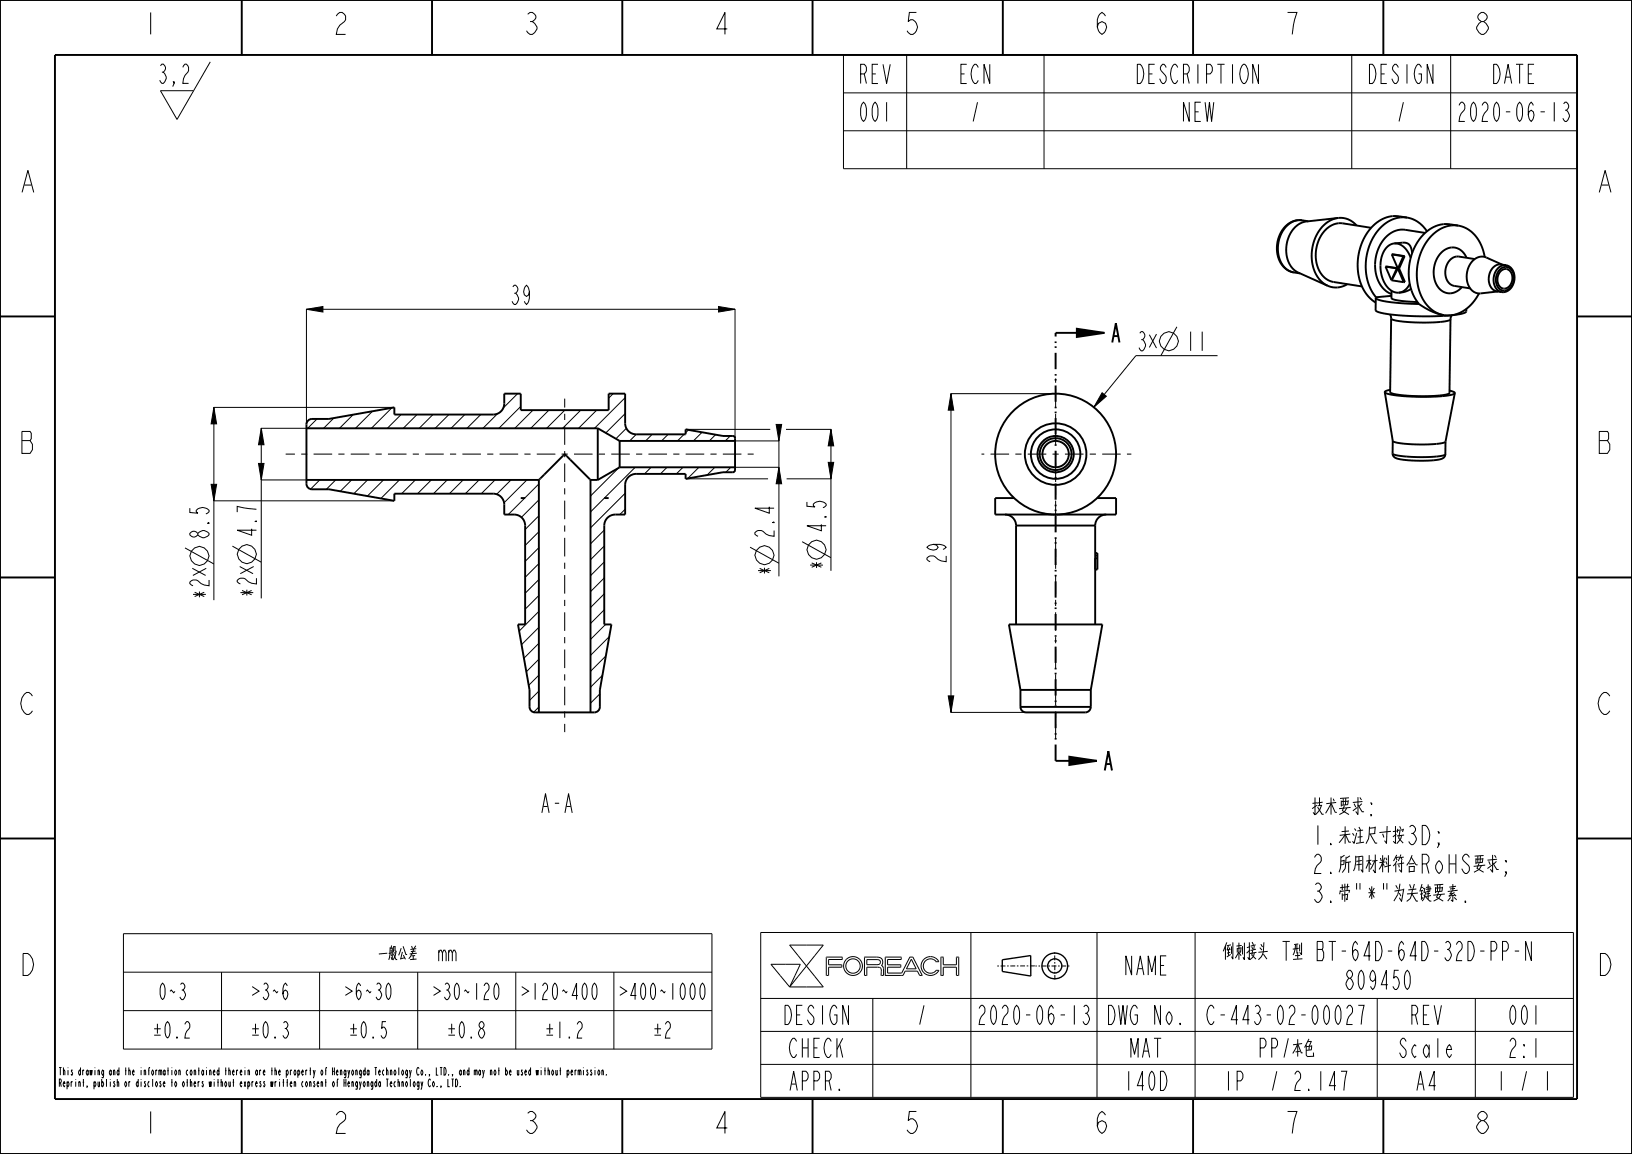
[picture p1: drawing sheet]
<svg xmlns="http://www.w3.org/2000/svg" width="297mm" height="210mm" viewBox="0 0 297 210" stroke-linecap="round" stroke-linejoin="round" font-family="sans-serif">
<g fill="none" stroke="#000" stroke-width=".18">
<path d="M29.2 12l.3-.3a.78 .78 0 0 1 .6 .6 .78 .78 0 0 1-.4 .8l.3 .3a1.2 1.2 0 0 1-.3 1.8h-.2l-.4-.6M29.5 13.1h.2M31.7 15.2l-.1-.3h.1v.3l-.3 .6M33.3 12.3l.4-.6h.2a1.25 1.25 0 0 1-.2 2l-.3 .6-.1 .9h1M38.3 11.3l-6.1 10.4-3-5.2h6M153.5 10h133.5v20.7h-133.5zM153.5 16.9h133.5M165 10v20.7M190 10v20.7M246 10v20.7M264 10v20.7M153.5 23.8h133.5"/>
<path d="M55.8 56.3l3-.5v1zM55.8 56.2v21M55.8 56.3h78M130.8 55.8l3 .5-3 .5zM133.8 56.2v23.5M38.9 74.1h32.8M38.9 74.1l.5 3h-1zM38.9 74.1v35.1M47.5 77.9h8.2M47.5 77.9l.5 3h-1zM47.5 77.9v31M57.7 76.2l-1.7 1.7"/>
<path d="M60.7 76.1l-1.8 1.8M64.3 75.5l-2.5 2.4M67.8 74.8l-3.1 3.1M71.3 74.2l-3.7 3.7M73 75.4l-2.5 2.5M75.9 75.4l-2.5 2.5M78.8 75.4l-2.5 2.5M81.7 75.4l-2.5 2.5M84.6 75.4l-2.5 2.5M87.5 75.4l-2.5 2.5M90.6 75.3l-2.7 2.6M94.2 71.6l-2.6 2.6"/>
<path d="M94.8 74l-4 3.9M97 74.6l-3.3 3.3M99.9 74.6l-3.3 3.3M102.8 74.6l-3.3 3.3M105.7 74.6l-3.3 3.3M108.6 74.6l-3.3 3.3M111.6 71.6l-.8 .9M113.8 72.4l-5.6 5.5M113.8 75.3l-3.6 3.5M114 77.9l-1.9 1.9M115.8 79l-1.2 1.2M118.7 79l-1.2 1.2"/>
<path d="M121.6 79l-1.2 1.2M124.5 79l-1.2 1.2M124.8 78.1h15.4M125.3 78.2l-.5 .6M127.8 78.7l-1.6 1.5M130.2 79.1l-1.1 1.1M132.9 79.3l-.9 .9M141.2 77.2h1l-.5 3zM143 78.1h8.3M151.2 78.1l.5 3h-1zM151.2 78.1v25.8M173 71.6h19"/>
<path d="M173.1 71.6l.5 3h-1zM173.1 71.6v58M200.6 71.5l.7 .6-2.2 2zM221.6 64.7h-14.9l-7.6 9.4M38.4 88.1h1l-.5 3zM38.9 91.1h32.8M47 84.3h1l-.5 3zM47.5 87.3h8.2M58.2 87.3l-1.7 1.7M61.1 87.3l-1.7 1.7M64 87.3l-2.1 2.1M66.9 87.3l-2.5 2.5"/>
<path d="M69.8 87.3l-2.9 3M72.7 87.3l-3.4 3.4M75.6 87.3l-2.5 2.5M78.5 87.3l-2.5 2.5M81.4 87.3l-2.5 2.5M84.3 87.3l-2.5 2.5M87.2 87.3l-2.5 2.5M90.1 87.3l-2.5 2.5M93 87.3l-2.6 2.6M95.9 87.3l-4.2 4.2M98.1 88.1l-5.6 5.5M98.1 91l-3.2 3.1"/>
<path d="M98.1 93.9l-2.5 2.5M98.1 96.8l-2.5 2.5M98.1 99.7l-2.5 2.5M107.5 87.3v.1M110 96.5l-2.5 2.5M110 99.4l-2.5 2.5M112.6 85.1l-5.1 5.2M113.8 89.8l-6.3 6.3M113.8 92.7l-1 .9M115.6 85l-8.1 8.2M118.5 85l-1.2 1.2M121.4 85l-1.2 1.2"/>
<path d="M124.3 85l-1.2 1.2M124.8 87.1h15M127.2 85l-2 2.1M130.1 85l-1.4 1.4M133 85l-.9 .9M133.8 85h8M133.8 80.2h8M136.5 99.6l5.2 2.9M141.7 85l.5 3h-1zM141.7 80.2v24.7M143.2 87.1h8.1M146 98.6l5.2 2.9"/>
<path d="M150.7 84.1h1l-.5 3zM98.1 102.6l-2.5 2.5M98.1 105.5l-2.5 2.5M98.1 108.4l-2.5 2.5M98.1 111.3l-3.6 3.5M98.1 114.2l-3.2 3.1M98.1 117.1l-2.8 2.7M98.1 120l-2.3 2.2M110 102.3l-2.5 2.5M110 105.2l-2.5 2.5M110 108.1l-2.5 2.5M110 111l-2.5 2.5"/>
<path d="M110.2 113.6l-2.7 2.8M110.3 119.4l-2.8 2.8M110.9 115.9l-3.4 3.4M98.1 122.9l-1.9 1.8M98.1 125.8l-1.7 1.7M98.1 128.7l-1 .9M109.2 126.3l-1.7 1.7M109.6 122.9l-2.1 2.2M172.6 126.6h1l-.5 3zM173 129.6h13.6M22.5 169.9h107.1v21h-107.1zM22.5 176.9h107.1"/>
<path d="M40.3 176.9v14M58.2 176.9v14M76 176.9v14M80.5 173.4l.2-.5h.3l.2 .5v1.5M81.6 173.4l.3-.5h.2l.2 .5v1.5M81.6 172.9v2M82.3 173.4l.2-.5h.3l.2 .5v1.5M93.9 176.9v14M111.7 176.9v14M138.4 169.7h147.9v30h-147.9zM140.3 175.5h5.3l-1.9 4.1zM143.7 172h6.1l-3 3.8z"/>
<path d="M146.8 175.8l3 3.8h-6.1M146.8 175.8l-3.1 3.8M150.8 177.5v-1.5h2.4v-.4h-2.4v-1h2.4l.1-.4h-2.9v3.3h.4M157.8 174.6l2.1 .1 .3 .1v.4l-.4 .3h-2zM157.8 177.5v-1.5h1.9l.4 .1 .2 .2 .1 1.2h.4M160.8 177.5v-1.3l-.4-.5 .2-.6-.2-.7-.7-.2h-2.3l-.1 3.3h.5M164.3 177.5h.1M165.9 174.6l.8 1.7h-1.7zM166.1 174.2h-.5l-1.5 2.9h-2.6v-1.1h2.4v-.4h-2.4v-1h2.5v-.4h-2.9v3.3h3.2M166.1 174.2h.1M166.1 174.2l1.7 3.3h-.4l-.4-.8h-2.3l-.4 .8M170.4 175l-.7-.5h-.8l-.6 .5-.3 .8 .3 .8 .6 .4h.8l.7-.4"/>
<path d="M170.4 176.6h.1M170.4 175h.1M170.4 176.6h.4M170.4 175h.5l-.4-.5-.5-.3-.7-.1-.7 .1-.5 .4-.3 .5-.2 .5 .1 .7 .5 .8 1 .4 1-.2 .7-.7M170.8 176.6h.1M171.2 174.2h.5v1.4h2.4v-1.4h.4v3.3h-.4v-1.5h-2.4v1.5h-.5zM176.7 169.7v30M199.6 169.7v30M217.5 169.7v30M22.5 183.9h107.1M138.4 181.7h147.9M138.4 187.7h147.9"/>
<path d="M138.4 193.7h147.9M158.8 181.7v18M250.6 181.7v18M268.5 181.7v18"/>
<circle cx="139.1" cy="101.1" r="1.72"/>
<circle cx="148.6" cy="100.1" r="1.72"/>
<circle cx="155.2" cy="175.8" r="1.31"/>
<circle cx="155.2" cy="175.8" r="1.71"/>
</g>
<g fill="#000">
<path d="M55.8 56.3l3-.5v1zM130.8 55.8l3 .5-3 .5zM38.9 74.1l.5 3h-1zM47.5 77.9l.5 3h-1zM151.2 78.1l.5 3h-1zM173.1 71.6l.5 3h-1zM200.6 71.5l.7 .6-2.2 2zM196 59.8l5 .8-5 .7zM38.4 88.1h1l-.5 3zM47 84.3h1l-.5 3zM141.2 77.2h1l-.5 3zM141.7 85l.5 3h-1z"/>
<path d="M150.7 84.1h1l-.5 3zM172.6 126.6h1l-.5 3zM194.6 137.7l5 .8-5 .7z"/>
</g>
<g fill="none" stroke="#000" stroke-width=".35">
<path d="M0 0h297v210h-297zM10 10h277v190h-277zM44 .1v10M78.6 .1v10M113.2 .1v10M147.9 .1v10M182.5 .1v10M217.1 .1v10M251.7 .1v10M254.6 39.4a6.3 6.3 0 0 0-6.2 3.7 9.8 9.8 0 0 0 .8 11.1l1.2 .9M0 57.6h10M196 59.8l5 .8-5 .7z"/>
<path d="M233.9 41.2a3.4 3.4 0 0 1 3-1.1 4 4 0 0 0-4.1 3.3 5 5 0 0 0 1.9 5.9l.7 .3a4.3 4.3 0 0 1-3-5.2 5.6 5.6 0 0 1 1.5-3.2zM250.4 54.2v2.3a8.6 8.6 0 0 0 4.1 .9l4.9 .2 4.6-.2M250.4 54.2v.1a11.2 11.2 0 0 0 5 .9l2.8 .1M250.4 54.1v.1M252.1 48.5l2.3 .3h-.2M252.1 48.5l1.1 2.5M252.1 48.5l2.1 .3M253 57.2l.1 .3a.63 .63 0 0 0 .8 .8l2.9 .3 3.5 .1a7.5 7.5 0 0 0 3.7-.6l.2-.7M253.2 54.2a5.9 5.9 0 0 0 3.3 .7l1.5 .1M253.2 53.8l-2.8 .3M253.3 46.3l2.3 .3M253.3 46.3l2.2 5.1"/>
<path d="M253.3 46.3l2.1 .3M253.3 51h-.1M254.2 48.8l-1 2.2M254.6 48.9l1.1 2.4-.2 .1M255.4 46.6l-1 2.3M255.6 46.6l-1 2.3h-.2l-1.1 2.1 2.2 .4M255.6 46.6h-.2M258.2 55.3l2.4 1.4 2.1 .6M259.3 42.4l-3.6-.6a4.8 4.8 0 0 0-4.9 3.5 6.6 6.6 0 0 0 1.6 7.8l.8 .4M259.7 42.1a5.1 5.1 0 0 0-8.5-.7 10 10 0 0 0-.8 12.7M263.9 40.8a6.2 6.2 0 0 0-6.1 3.6 9.9 9.9 0 0 0 .4 10.9M264.2 57.4h.1"/>
<path d="M265.5 46.7a2.68 2.68 0 0 0-2.4 3.4l.5 1.2 .5 .5 .5 .2M266.8 56.2v.5l-.3 .3-2.5 .4M266.9 46.9a2.76 2.76 0 0 0-2.5-1.9 2.76 2.76 0 0 0-2.6 1.6 4.8 4.8 0 0 0 .7 6.4 2.69 2.69 0 0 0 3.6-.8M269.2 53.4a6.9 6.9 0 0 1-5.2 4M270.2 46.8a6.3 6.3 0 0 0-5.3-5.8 6.8 6.8 0 0 0-6.2 4.6 9.6 9.6 0 0 0 1.3 10.2 4.9 4.9 0 0 0 4 1.6M272.6 48.8a1.71 1.71 0 0 1 1.9-.4 1.71 1.71 0 0 1 1.1 1.6 2.46 2.46 0 0 1-2.2 3.2 2.39 2.39 0 0 1-1.3-3.6zM272.9 49.1a1.47 1.47 0 0 1 1.7-.4 1.47 1.47 0 0 1 .9 1.5 2.16 2.16 0 0 1-2 2.7 2.35 2.35 0 0 1-.6-3.8zM287 57.6h10M55.8 77.9h53M56.1 76.5l.7-.3h3.1l11.9-2.1v1.3h18a2 2 0 0 0 2-2v-1.8h3v3h16v-3h3v5.4a2 2 0 0 0 2 2h9v-.9l6.8 1.2h1.8l.3 .2 .1 .2v5.8l-.2 .4h-2l-6.8 1.2v-.9h-9a2 2 0 0 0-2 2v5.4a3.4 3.4 0 0 0-3.2 .6l-.6 .9v.5v18h1.3l-2.1 11.9v3.1a1 1 0 0 1-1 1h-10.8a1 1 0 0 1-1-1v-3.1l-2.1-11.9h1.3v-18a2 2 0 0 0-2-2h-1.8a3.4 3.4 0 0 0-.6-3.2l-.9-.5-.5-.1h-18v1.3l-11.9-2.1h-3.1a1 1 0 0 1-1-1v-10.8zM108.8 77.9v9.4M108.8 77.9l4 2.3"/>
<path d="M192.1 60.6h8.9M55.8 87.3h42.3M94.8 90.6h.8M98.1 87.3v42.3M98.1 87.3l4.7-4.7 4.7 4.7M107.5 87.3v42.3M107.5 87.3h1.3M110 90.6h.8M112.8 85h21M112.8 80.2v4.8M112.8 80.2h21M112.8 85l-4 2.3"/>
<path d="M184.6 90.6h-3.5v3h22v-3h-3.4M201.3 93.6a2 2 0 0 0-2 2h-14.4a2 2 0 0 0-2-2M253.4 82.5a5.9 5.9 0 0 0 3.2 .6l3 .1a6.6 6.6 0 0 0 3.4-.5 1.42 1.42 0 0 1-1.6 1l-3.1 .1-3.2-.2a1.46 1.46 0 0 1-1.7-1.1zM0 105.1h10M199.3 100.6h.4v3h-.4zM199.3 101.6h.4M199.3 101.1h.4M287 105.1h10M185.7 128.6h12.8a1 1 0 0 1-1 1h-10.8a1 1 0 0 1-1-1zM192.1 138.5h7.5M194.6 137.7l5 .8-5 .7zM0 152.6h10"/>
<path d="M287 152.6h10M44 200.1v10M78.6 200.1v10M113.2 200.1v10M147.9 200.1v10M182.5 200.1v10M217.1 200.1v10M251.7 200.1v10"/>
<circle cx="192.1" cy="82.6" r="11"/>
<circle cx="192.1" cy="82.6" r="5.6"/>
<circle cx="192.1" cy="82.6" r="3.3"/>
<circle cx="192.1" cy="82.6" r="2.9"/>
</g>
<g fill="none" stroke="#000" stroke-width=".25">
<path d="M187.6 173.9v3.7l-5.2-.8v-2.1l5.2-.8"/>
<circle cx="192" cy="175.8" r="2.34"/>
<circle cx="192" cy="175.8" r="1.29"/>
</g>
<path d="M181.5 175.8h6.8M191.9 173.3l.1 5M194.6 175.8h-6.2" fill="none" stroke="#000" stroke-width=".18" stroke-dasharray=".3 .3 .9 .3" stroke-linecap="butt"/>
<path d="M192.1 138.5v-77.9" fill="none" stroke="#000" stroke-width=".35" stroke-dasharray="3 .9 .3 .6 .3 .9" stroke-linecap="butt"/>
<!-- layer: 02___PRT_ALL_AXES -->
<path d="M102.8 82.6v50.6M102.8 82.6v-10.1M102.8 82.6h-50.8M102.8 82.6h34.4M192.1 82.6v51.9M192.1 82.6v-13.7M192.1 82.6h-13.5M192.1 82.6h13.8" fill="none" stroke="#000" stroke-width=".18" stroke-dasharray="1.1 1.1 3.4 1.1" stroke-dashoffset=".6" stroke-linecap="butt"/>
<g fill="none" stroke="#000" stroke-width=".35">
<path d="M243.6 39.7a3.8 3.8 0 0 1 3.3 1.3M243.6 39.7a6.2 6.2 0 0 0-4.8 5.8 6.1 6.1 0 0 0 2.8 6.5M243.6 39.7l-5.9 .6a5 5 0 0 0-3.6 5.4 4.3 4.3 0 0 0 2.2 3.9l5.3 2.4M254.6 39.4l1.5 .2M235.4 49.6l1.2 .2M236.9 40.1l1.2 .2M245.2 51.7a3.8 3.8 0 0 1-3.6 .3M249.5 41.5l-5.1-.9a4.5 4.5 0 0 0-4.6 3.6 5.8 5.8 0 0 0 1.7 6.7l1.2 .4 5.2 .8M253.2 58l-.2 13.4a5 5 0 0 0 2.9 .6l3.3 .1a11.9 11.9 0 0 0 4.6-.5l.2-13.5M253.2 52.9v1.3M253.7 44.3a3.3 3.3 0 0 0-2.4 3.4 5.5 5.5 0 0 0 2.1 5.3l1.2 .3M253.7 44.3a3.2 3.2 0 0 1 3 2.6"/>
<path d="M253.7 44.3l1.5-.1a1.57 1.57 0 0 1 1.8 1.7v.2M256.6 51.7h-.1a2.61 2.61 0 0 1-1.9 1.6M256.8 52.6l-1.2 .5-1 .2M256.8 52.6h.1M263.9 40.8l1.5 .3M264.6 52l2.9 .5M265.5 46.7l2.9 .4M273.1 49.3a1.25 1.25 0 0 1 1.5-.2 1.25 1.25 0 0 1 .6 1.4 1.62 1.62 0 0 1-1.9 1.9 2.05 2.05 0 0 1-.2-3.1zM273.4 48.2l-2.9-1.3a2.63 2.63 0 0 0-3.4 2.1 3.3 3.3 0 0 0 1.6 4.3l.7 .1 3.2-.4M274.1 48.3l-.9-.2a2.54 2.54 0 0 0-2.2 3.5l.3 .7 .5 .4 .5 .3 1 .2M252 71.4l1.5 8.8a9.7 9.7 0 0 0 4.5 .7h1.6a6.9 6.9 0 0 0 3.5-.5l1.7-8.9M252 71.4a5.5 5.5 0 0 0 3.1 .7l4.1 .1a14.1 14.1 0 0 0 5.5-.6l.1-.1"/>
<path d="M253 70.9l-.8 .2-.2 .3M263.8 71.1l.8 .2 .2 .2M184.9 95.6v18M199.3 95.6v5M253.5 80.2l-.1 2.3M263.1 80.4l-.1 2.3M199.3 101.6v12M185.7 125.5h12.8M185.7 125.5l-2.1-11.9h17l-2.1 11.9M185.7 125.5v3.1M198.5 125.5v3.1"/>
<circle cx="192.1" cy="82.6" r="4.5"/>
<circle cx="192.1" cy="82.6" r="2.4"/>
</g>
<g font-size="5.2">
<text x="26.1" y="6.3">1</text>
<text x="60.7" y="6.3">2</text>
<text x="95.4" y="6.3">3</text>
<text x="130" y="6.3">4</text>
<text x="164.6" y="6.3">5</text>
<text x="199.2" y="6.3">6</text>
<text x="233.9" y="6.3">7</text>
<text x="268.5" y="6.3">8</text>
<text x="3.8" y="35">A</text>
<text x="290.8" y="35">A</text>
<text x="3.8" y="82.5">B</text>
<text x="290.8" y="82.5">B</text>
<text x="3.8" y="130">C</text>
<text x="290.8" y="130">C</text>
<text x="3.8" y="177.5">D</text>
<text x="290.8" y="177.5">D</text>
<text x="26.1" y="206.3">1</text>
<text x="60.7" y="206.3">2</text>
<text x="95.4" y="206.3">3</text>
<text x="130" y="206.3">4</text>
<text x="164.6" y="206.3">5</text>
<text x="199.2" y="206.3">6</text>
<text x="233.9" y="206.3">7</text>
<text x="268.5" y="206.3">8</text>
</g>
<g font-size="4.6">
<text x="155.8" y="15.2">REV</text>
<text x="174.1" y="15.2">ECN</text>
<text x="205.5" y="15.2">DESCRIPTION</text>
<text x="248.2" y="15.2">DESIGN</text>
<text x="270.9" y="15.2">DATE</text>
<text x="155.8" y="22.1">001</text>
<text x="176.4" y="22.1">/</text>
<text x="214.6" y="22.1">NEW</text>
<text x="253.9" y="22.1">/</text>
<text x="264.1" y="22.1">2020-06-13</text>
<text x="92.7" y="55.4">39</text>
<text x="202" y="62.3">A</text>
<text x="206.8" y="63.8">3× 11</text>
<text x="140.9" y="98.1" transform="rotate(-90 140.9 98.1)">2.4</text>
<text x="150.3" y="97.1" transform="rotate(-90 150.3 97.1)">4.5</text>
<text x="140.9" y="104.9" transform="rotate(-90 140.9 104.9)">*</text>
<text x="150.3" y="103.9" transform="rotate(-90 150.3 103.9)">*</text>
<text x="172.2" y="102.7" transform="rotate(-90 172.2 102.7)">29</text>
<text x="38" y="109.2" transform="rotate(-90 38 109.2)">*2× 8.5</text>
<text x="46.7" y="108.9" transform="rotate(-90 46.7 108.9)">*2× 4.7</text>
<text x="200.7" y="140.2">A</text>
<text x="97.7" y="147.9">A-A</text>
<text x="238.6" y="148.5">技术要求:</text>
<text x="238.6" y="153.7">1.未注尺寸按3D;</text>
<text x="238.6" y="159">2.所用材料符合RoHS要求;</text>
<text x="238.6" y="164.2">3.带&quot;*&quot;为关键要素.</text>
<text x="204" y="177.4">NAME</text>
<text x="214.4" y="174.8">倒刺接头 T型 BT-64D-64D-32D-PP-N</text>
<text x="244" y="180.1">809450</text>
<text x="141.8" y="186.4">DESIGN</text>
<text x="166.6" y="186.4">/</text>
<text x="176.8" y="186.4">2020-06-13</text>
<text x="200.6" y="186.4">DWG No.</text>
<text x="218.1" y="186.4">C-443-02-00027</text>
<text x="256.2" y="186.4">REV</text>
<text x="274" y="186.4">001</text>
<text x="143" y="192.4">CHECK</text>
<text x="205.2" y="192.4">MAT</text>
<text x="228.6" y="192.4">PP本色</text>
<text x="232.9" y="192.4">/</text>
<text x="253.9" y="192.4">Scale</text>
<text x="274" y="192.4">2:1</text>
<text x="143" y="198.4">APPR.</text>
<text x="204" y="198.4">140D</text>
<text x="222.3" y="198.4">IP</text>
<text x="230.9" y="198.4">/ 2.147</text>
<text x="257.3" y="198.4">A4</text>
<text x="272.1" y="198.4">1</text>
<text x="276.2" y="198.4">/ 1</text>
</g>
<g font-size="3.9">
<text x="64.3" y="174.9">一般公差</text>
<text x="28.5" y="181.9">0~3</text>
<text x="44.4" y="181.9">＞3~6</text>
<text x="61.2" y="181.9">＞6~30</text>
<text x="77.1" y="181.9">＞30~120＞120~400＞400~1000</text>
<text x="26.5" y="188.9">±0.2</text>
<text x="44.4" y="188.9">±0.3</text>
<text x="62.2" y="188.9">±0.5</text>
<text x="80.1" y="188.9">±0.8</text>
<text x="97.9" y="188.9">±1.2</text>
<text x="117.7" y="188.9">±2</text>
</g>
<g font-size="1.8">
<text x="10.6" y="195.7">This drawing and the information contained therein are the property of</text>
<text x="10.6" y="197.8">Reprint, publish or disclose to others without express written consent of</text>
<text x="60.3" y="195.7">Hengyongda Technology Co., LTD., and may not be used without permission.</text>
<text x="62.4" y="197.8">Hengyongda Technology Co., LTD.</text>
</g>
</svg>
